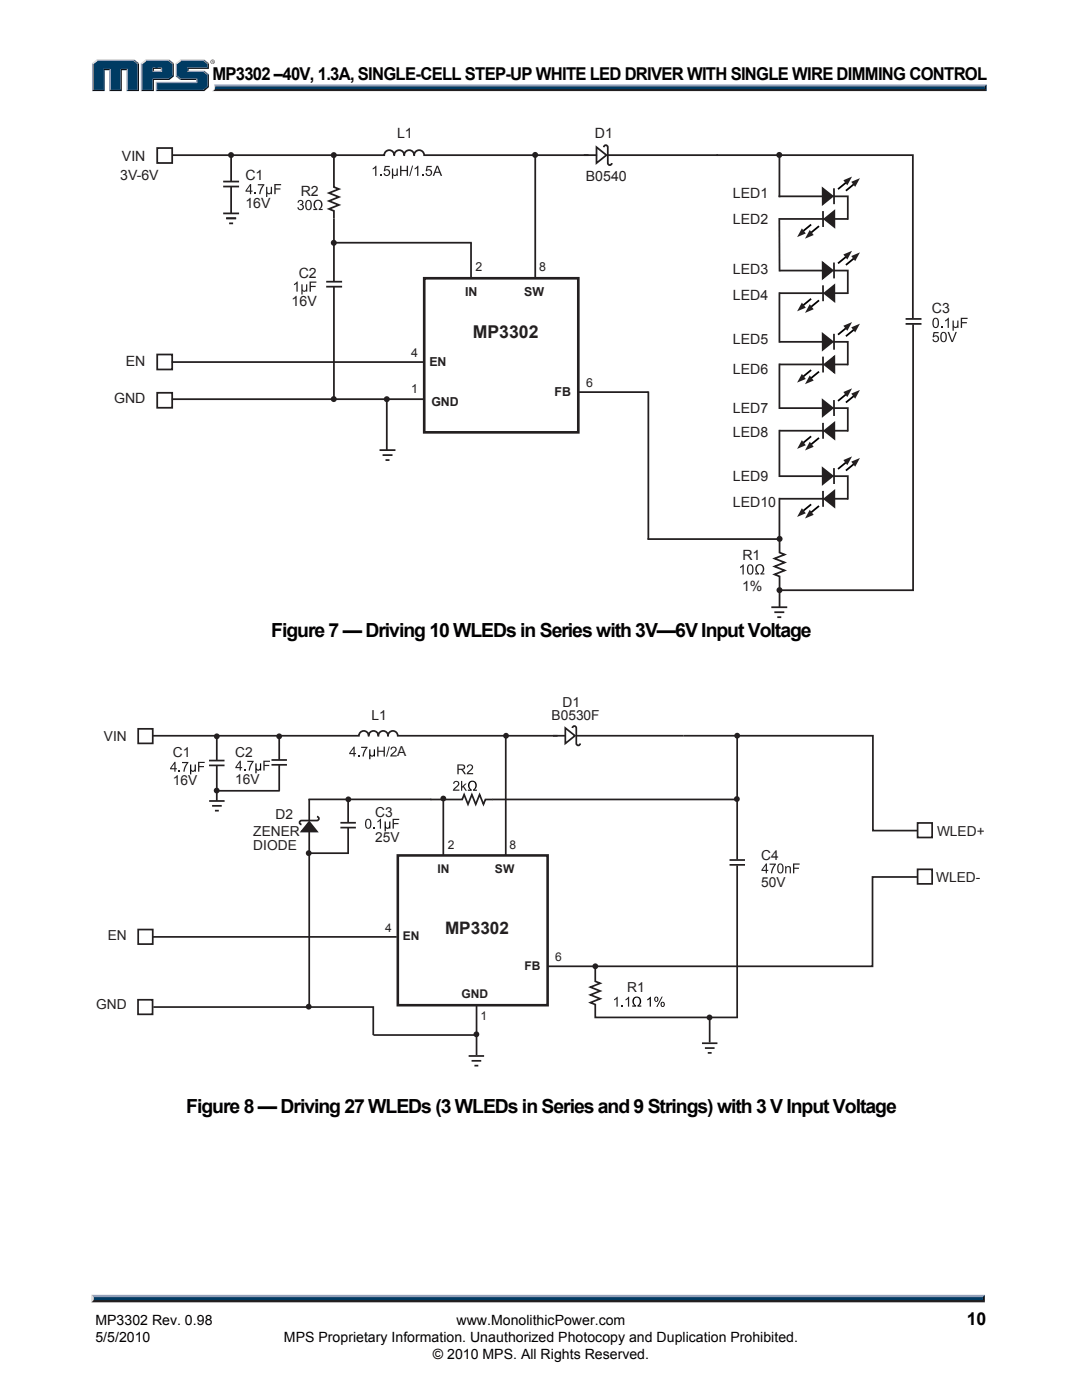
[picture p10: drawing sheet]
<svg xmlns="http://www.w3.org/2000/svg" width="216mm" height="279mm" viewBox="0 0 216 279" stroke-linecap="round" stroke-linejoin="round" font-family="sans-serif">
<path d="M18.7 259.2h177.4l.4 .7h-178.3z" fill="#231f20"/>
<path d="M18.3 258.4h178.2l-.4 .8h-177.4z" fill="#94a0b9"/>
<path d="M196.5 258.4v1.5l-.4-.4v-.6z" fill="#001339"/>
<path d="M18.7 258.9h177.4v.6h-177.4z" fill="#003b63"/>
<path d="M18.2 258.4l.5 .5v.5l-.5 .5z" fill="#dcddde"/>
<path d="M42.7 16.9h154.2l-.4 .6h-153.6z" fill="#94a0b9"/>
<path d="M42.9 17.5h153.6l.4 .7h-154.6l.4-.3z" fill="#231f20"/>
<path d="M196.5 17.3l.4-.4v1.3l-.4-.4z" fill="#001339"/>
<path d="M42.9 17.3h153.6v.5h-153.7z" fill="#003b63"/>
<path d="M42.7 16.9l.2 .5a.79 .79 0 0 1-.6 .8l.1-.1a1.24 1.24 0 0 0 .3-1.2z" fill="#dcddde"/>
<path d="M30.4 14.4l.3-.3h1.4l.2 .3z" fill="#94a0b9"/>
<g fill="#003b63">
<path d="M18.6 12.8l.8-.6h7.3l.8 .6v5.1h-2v-4.1h-1.5v4.1h-1.9v-4.1h-1.5v4.1h-2z"/>
<path d="M28.4 12.8l.8-.6h2.1v1.3h-.9v.9h1.9v-.9h-1.2v-1.3h2.5l.8 .6v2.3l-.8 .6h-3.2v2.2h-2z"/>
<path d="M31.3 16.6h8v-.9h-3.2l-.8-.6v-2.3l.8-.6h4.5l.8 .6v.7h-4v.9h3.2l.8 .6v2.2l-.8 .7h-9.3z"/>
</g>
<path d="M36 12h4.8" fill="none" stroke="#94a0b9" stroke-width=".27"/>
<path d="M35.1 12.6l.9-.7 .1 .3-.8 .6z" fill="#dcddde"/>
<path d="M35.2 12.6v2.7" fill="none" stroke="#94a0b9" stroke-width=".27"/>
<path d="M35.1 15.3l.2-.2 .8 .6-.1 .3z" fill="#547194"/>
<path d="M36 15.8h3.4" fill="none" stroke="#001339" stroke-width=".27"/>
<g fill="#94a0b9">
<path d="M31.1 16.3h8v-.3l.3-.3v.9h-8.1z"/>
<path d="M31.1 16.3l.2 .3v1.3l-.2 .3z"/>
</g>
<path d="M37.4 13.5h4v-.7l.3-.2v1.2h-4.1v.3l-.2 .3z" fill="#001339"/>
<path d="M37.4 14.2h3.4" fill="none" stroke="#94a0b9" stroke-width=".27"/>
<path d="M40.8 14.1l.9 .7-.3 .2-.8-.6z" fill="#547194"/>
<g fill="#001339">
<path d="M31.1 18.2l.2-.3h9.3l.8-.7v-2.2l.3-.2v2.6l-.9 .8z"/>
<path d="M30.4 15.7h3.2l.8-.6v-2.3l.3-.2v2.7l-.9 .7h-3.1v2.2h-2.6l.3-.3h2z"/>
</g>
<path d="M33.8 11.9l.9 .7-.3 .2-.8-.6z" fill="#547194"/>
<path d="M29 12h4.8" fill="none" stroke="#94a0b9" stroke-width=".27"/>
<path d="M28.1 12.6l.9-.7 .2 .3-.8 .6z" fill="#dcddde"/>
<path d="M28.2 12.6v5.6" fill="none" stroke="#94a0b9" stroke-width=".27"/>
<path d="M32.1 13.8l.2-.3v.9l-.2-.3z" fill="#94a0b9"/>
<g fill="#001339">
<path d="M30.4 13.5h1.9l-.2 .3h-1.4v.3l-.3 .3z"/>
<path d="M27.5 12.8l.2-.2v5.6h-2.5l.3-.3h2z"/>
</g>
<path d="M26.8 11.9l.9 .7-.2 .2-.8-.6z" fill="#547194"/>
<path d="M19.2 12h7.6" fill="none" stroke="#94a0b9" stroke-width=".27"/>
<path d="M18.4 12.6l.8-.7 .2 .3-.8 .6z" fill="#dcddde"/>
<path d="M18.5 12.6v5.6" fill="none" stroke="#94a0b9" stroke-width=".27"/>
<path d="M20.6 13.8h1.5l-.3 .2h-.9v4.2h-2.5l.2-.3h2z" fill="#001339"/>
<path d="M21.9 13.8v4.4" fill="none" stroke="#94a0b9" stroke-width=".27"/>
<path d="M24 13.8h1.5l-.3 .2h-.9v4.2h-2.5l.3-.3h1.9z" fill="#001339"/>
<path d="M25.3 13.8v4.4" fill="none" stroke="#94a0b9" stroke-width=".27"/>
<path d="M40.8 11.9l.9 .7-.3 .2-.8-.6z" fill="#547194"/>
<path d="M42 12.3a.45 .45 0 0 1 .9 0 .45 .45 0 0 1-.9 0zM42.1 12.3a.37 .37 0 0 0 .7 0 .37 .37 0 0 0-.7 0zM42.3 12.1l.3 .1v.4l-.2-.2-.1 .2zM42.3 12.2v.1h.2z" fill="#231f20"/>
<path d="M84.6 55.5h30.8v30.8h-30.8z" fill="none" stroke="#231f20" stroke-width=".53"/>
<g fill="none" stroke="#231f20" stroke-width=".35">
<path d="M31.4 29.5h3v3h-3zM44.5 37.2h3.2M46.1 31.4v4.8M46.1 37.2v5.4M106.8 30.9v24.7M45.1 43.6h2M45.7 44.6h.8M65.1 57.2h3.2M66.6 48.4h27.5M66.6 43.6v12.7M66.6 57.2v22.5M94 48.4v7.2"/>
<path d="M31.4 70.7h3v3h-3zM31.4 78.4h3v3h-3zM34.3 72.3h50.1M34.3 79.7h50.1M77.2 79.5v10.3M115.3 78.3h14.1M76.3 90.8h2M76.9 91.8h.8M154.5 122.2h2M155.1 123.2h.8"/>
</g>
<g fill="#231f20" stroke="#231f20" stroke-width=".35">
<path d="M75.7 89.8h3.2z"/>
<path d="M153.9 121.2h3.2z"/>
<path d="M65.1 56.2h3.2z"/>
<path d="M44.5 42.6h3.2z"/>
<path d="M44.5 36.2h3.2z"/>
</g>
<g fill="#231f20">
<circle cx="46.1" cy="30.9" r=".6"/>
<circle cx="66.6" cy="31" r=".6"/>
<circle cx="66.6" cy="48.5" r=".6"/>
<circle cx="66.6" cy="79.6" r=".6"/>
<circle cx="77.2" cy="79.7" r=".6"/>
<circle cx="106.8" cy="30.9" r=".6"/>
<circle cx="155.6" cy="107.5" r=".6"/>
<circle cx="155.5" cy="117.8" r=".6"/>
<circle cx="155.5" cy="30.9" r=".6"/>
</g>
<path d="M34.3 31h42.4a1 1 0 0 1 1-1 1 1 0 0 1 1 1 .99 .99 0 0 1 1-1 .99 .99 0 0 1 1 1 .99 .99 0 0 1 .9-1 .99 .99 0 0 1 1 1 1 1 0 0 1 1-1 1 1 0 0 1 1 1h32.8M66.6 30.8v6.5l1 .4-2 .8 2 .8-2 .8 2 .8-2 .8 1 .4v1.5M116.5 31h2.6M119 29.4l2 1.6-2 1.5zM120.5 29.4a.4 .4 0 0 1 .4-.4 .4 .4 0 0 1 .4 .4v3.1a.4 .4 0 0 0 .4 .4 .4 .4 0 0 0 .4-.4M121.3 31h21.9M142.9 31h39.3v32.5M129.4 78.1v29.6M180.7 64.6h3.2M182.2 64.7v53.1h-26.5M129.2 107.6h26.7M155.6 107.3v3l1 .4-2 .8 2 .8-2 .8 2 .7-2 .8 1 .4v6.2" fill="none" stroke="#231f20" stroke-width=".35"/>
<path d="M180.7 63.6h3.2z" fill="#231f20" stroke="#231f20" stroke-width=".35"/>
<g fill="#231f20">
<path d="M187.8 65.2h.2v.2h-.2z"/>
<path d="M188.6 63.9l.7-.5v2h-.2v-1.5l-.5 .3z"/>
<path d="M190.1 64h.2v.9a.34 .34 0 0 0 .4 .3 .34 .34 0 0 0 .3-.3v-.9h.3v1.4h-.3v-.1a.42 .42 0 0 1-.7 0v.7h-.2z"/>
<path d="M191.7 63.4h1.4v.3h-1.1v.6h.9v.2h-.9v.9h-.3z"/>
<path d="M186.3 66.3h1v.2h-.8l-.1 .5a.67 .67 0 0 1 .9 .4 .67 .67 0 0 1-.4 .9 .67 .67 0 0 1-.9-.6h.3a.44 .44 0 0 0 .6 .2 .44 .44 0 0 0 .2-.6 .44 .44 0 0 0-.7 0h-.3z"/>
<path d="M189.1 66.2h.3l.6 1.8 .7-1.8h.2l-.8 2.1h-.2z"/>
<path d="M147.7 113.1l.7-.5v2.1h-.2v-1.6l-.5 .3z"/>
<path d="M151 112.8a.97 .97 0 0 1 1.4 .3 .97 .97 0 0 1-.4 1.3h.5v.3h-.8l.1-.3a.83 .83 0 0 0 .4-1 .83 .83 0 0 0-.8-.6 .91 .91 0 0 0 .1 1.6v.3h-.8v-.3h.5a1.07 1.07 0 0 1-.2-1.6z"/>
<path d="M59.6 40a.54 .54 0 0 1 .8 0 .54 .54 0 0 1-.1 .8 .63 .63 0 0 1 0 1.1 .63 .63 0 0 1-1-.5h.3a.41 .41 0 0 0 .5 .3 .41 .41 0 0 0 .3-.5 .41 .41 0 0 0-.6-.2v-.3a.35 .35 0 0 0 .5-.2 .35 .35 0 0 0-.4-.4 .35 .35 0 0 0-.3 .4l-.2-.1z"/>
<path d="M62.9 40.1a.97 .97 0 0 1 1.3 .2 .97 .97 0 0 1-.3 1.4h.5v.2h-.8l.1-.3a.83 .83 0 0 0 .3-.9 .83 .83 0 0 0-.7-.6 .91 .91 0 0 0 0 1.6v.2h-.8v-.2h.5a1.07 1.07 0 0 1-.1-1.6z"/>
<path d="M74.4 33.6l.7-.5v2h-.2v-1.6l-.5 .3z"/>
<path d="M75.9 34.8h.3v.3h-.3z"/>
<path d="M76.8 33.1h1v.2h-.8l-.1 .6a.67 .67 0 0 1 .9 .3 .67 .67 0 0 1-.4 .9 .67 .67 0 0 1-.9-.5h.3a.45 .45 0 0 0 .6 .2 .45 .45 0 0 0 .1-.7 .45 .45 0 0 0-.6 0h-.3z"/>
<path d="M78.2 33.6h.2l.1 .9a.34 .34 0 0 0 .3 .4 .34 .34 0 0 0 .3-.4v-.9h.3v1.5h-.2v-.2a.42 .42 0 0 1-.8 .1v.7h-.2z"/>
<path d="M79.8 33.1h.3v.8h1v-.8h.3v2h-.3v-.9h-1v.9h-.3z"/>
<path d="M82.2 33h.2l-.6 2.1h-.2z"/>
<path d="M82.7 33.6l.8-.5v2h-.3v-1.6l-.5 .3z"/>
<path d="M84.2 34.8h.3v.3h-.3z"/>
<path d="M85.1 33.1h1v.2h-.8l-.1 .6a.67 .67 0 0 1 1 .3 .67 .67 0 0 1-.5 .9 .67 .67 0 0 1-.8-.5h.2a.45 .45 0 0 0 .7 .2 .45 .45 0 0 0 .1-.7 .45 .45 0 0 0-.7 0h-.3z"/>
<path d="M50.8 38.5h.3v.2h-.3z"/>
<path d="M51.4 36.8h1.3l-.5 1.2-.2 .7h-.3l.1-.5 .6-1.2h-1z"/>
<path d="M53.1 37.3h.2l.1 .9a.34 .34 0 0 0 .3 .4 .34 .34 0 0 0 .3-.4v-.9h.3v1.4h-.2v-.1a.42 .42 0 0 1-.8 0v.7h-.2z"/>
<path d="M54.7 36.7h1.4v.3h-1.1v.6h.9v.2h-.9v.9h-.3z"/>
<path d="M58.7 56.7l.7-.5v2h-.3v-1.6l-.4 .3z"/>
<path d="M60.1 56.7h.3v.9a.34 .34 0 0 0 .3 .4 .34 .34 0 0 0 .4-.4v-.9h.2v1.5h-.2v-.2a.42 .42 0 0 1-.7 .1v.7h-.3z"/>
<path d="M61.8 56.2h1.3v.2h-1.1v.6h1v.3h-1v.9h-.2z"/>
<path d="M186.3 63.5a.72 .72 0 0 1 .9 .1 .72 .72 0 0 1 .2 .8 .69 .69 0 0 1-.3 1 .69 .69 0 0 1-1-.3v-1.1zM186.4 63.8a1.12 1.12 0 0 0 .3 1.5 1.05 1.05 0 0 0 0-1.7z"/>
<path d="M187.9 66.3a.72 .72 0 0 1 .8 .1 .72 .72 0 0 1 .2 .9 .69 .69 0 0 1-.3 .9 .69 .69 0 0 1-.9-.3l-.1-1.1zM188 66.6a1.12 1.12 0 0 0 .3 1.5 1.05 1.05 0 0 0 0-1.7z"/>
<path d="M149.3 112.7a.72 .72 0 0 1 .9 .1 .72 .72 0 0 1 .2 .9 .69 .69 0 0 1-.4 .9 .69 .69 0 0 1-.9-.3v-1.1zM149.4 113a1.12 1.12 0 0 0 .3 1.5 1.05 1.05 0 0 0 0-1.7z"/>
<path d="M61.2 40a.72 .72 0 0 1 .8 .1 .72 .72 0 0 1 .2 .8 .69 .69 0 0 1-.3 .9 .69 .69 0 0 1-.9-.3l-.1-1zM61.3 40.2a1.12 1.12 0 0 0 .3 1.6 1.05 1.05 0 0 0 0-1.7z"/>
<path d="M87.1 33.1h.3l.8 2h-.3l-.2-.6h-.9l-.2 .6h-.3zM87.3 33.3l-.4 1h.7z"/>
<path d="M49.9 36.7h.2v1.3h.3v.3h-.3v.4h-.2v-.4h-.9v-.3zM49.9 37.1l-.7 .9h.7z"/>
</g>
<path d="M164.2 37.6l1.9 1.6-1.9 1.6z" fill="#231f20" stroke="#231f20" stroke-width=".35"/>
<path d="M166.4 37.6v3.1" fill="none" stroke="#231f20" stroke-width=".35"/>
<path d="M168.3 36l1.7-.8-.9 1.8z" fill="#231f20"/>
<path d="M168.8 36.5l-1.6 1.2" fill="none" stroke="#000" stroke-width=".35"/>
<path d="M169.9 36.3l1.7-.7-1 1.7z" fill="#231f20"/>
<path d="M170.3 36.8l-1.5 1.3" fill="none" stroke="#000" stroke-width=".35"/>
<path d="M164.3 39.2h-8.8v.1M166.3 39.2h2.9v4.7M155.5 43.5v10.7M155.5 58.3v10.1M164.2 42.1v3.2M155.5 72.6v9M155.5 85.8v9.4M155.5 99.4v8.1" fill="none" stroke="#231f20" stroke-width=".35"/>
<path d="M164.5 43.7l2-1.6v3.2z" fill="#231f20" stroke="#231f20" stroke-width=".35"/>
<path d="M161.6 45.9l.8 1-1.8 .7z" fill="#231f20"/>
<path d="M163.4 45.1l-1.5 1.3" fill="none" stroke="#000" stroke-width=".35"/>
<path d="M160 45.6l.8 1-1.7 .7z" fill="#231f20"/>
<path d="M161.9 44.8l-1.6 1.3" fill="none" stroke="#000" stroke-width=".35"/>
<path d="M164.3 43.7h-8.8M166.3 43.7h2.9M166.4 52.4v3.2" fill="none" stroke="#231f20" stroke-width=".35"/>
<path d="M164.2 52.4l1.9 1.6-1.9 1.6z" fill="#231f20" stroke="#231f20" stroke-width=".35"/>
<path d="M168.3 50.8l1.7-.7-.9 1.7z" fill="#231f20"/>
<path d="M168.8 51.3l-1.6 1.3" fill="none" stroke="#000" stroke-width=".35"/>
<path d="M169.9 51.1l1.7-.7-1 1.7z" fill="#231f20"/>
<path d="M170.3 51.6l-1.5 1.3" fill="none" stroke="#000" stroke-width=".35"/>
<path d="M155.5 54h8.8M164.2 56.9v3.2M166.3 54h2.9v4.7" fill="none" stroke="#231f20" stroke-width=".35"/>
<path d="M164.5 58.5l2-1.6v3.2z" fill="#231f20" stroke="#231f20" stroke-width=".35"/>
<path d="M161.6 60.7l.8 1-1.8 .8z" fill="#231f20"/>
<path d="M163.4 59.9l-1.5 1.3" fill="none" stroke="#000" stroke-width=".35"/>
<path d="M160 60.4l.8 1-1.7 .7z" fill="#231f20"/>
<path d="M161.9 59.6l-1.6 1.3" fill="none" stroke="#000" stroke-width=".35"/>
<path d="M155.5 58.5h8.8M166.3 58.5h2.9M166.4 66.6v3.2" fill="none" stroke="#231f20" stroke-width=".35"/>
<path d="M164.2 66.6l1.9 1.6-1.9 1.6z" fill="#231f20" stroke="#231f20" stroke-width=".35"/>
<path d="M168.3 65l1.7-.7-.9 1.7z" fill="#231f20"/>
<path d="M168.8 65.5l-1.6 1.3" fill="none" stroke="#000" stroke-width=".35"/>
<path d="M169.9 65.3l1.7-.7-1 1.7z" fill="#231f20"/>
<path d="M170.3 65.8l-1.5 1.3" fill="none" stroke="#000" stroke-width=".35"/>
<path d="M155.5 68.2h8.8M164.2 71.2v3.1M166.3 68.2h2.9v4.7" fill="none" stroke="#231f20" stroke-width=".35"/>
<path d="M164.5 72.8l2-1.6v3.1z" fill="#231f20" stroke="#231f20" stroke-width=".35"/>
<path d="M161.6 74.9l.8 1-1.8 .8z" fill="#231f20"/>
<path d="M163.4 74.2l-1.5 1.2" fill="none" stroke="#000" stroke-width=".35"/>
<path d="M160 74.6l.8 1-1.7 .8z" fill="#231f20"/>
<path d="M161.9 73.9l-1.6 1.2" fill="none" stroke="#000" stroke-width=".35"/>
<path d="M155.5 72.7h8.8M166.3 72.7h2.9M166.4 79.8v3.2" fill="none" stroke="#231f20" stroke-width=".35"/>
<path d="M164.2 79.9l1.9 1.5-1.9 1.6z" fill="#231f20" stroke="#231f20" stroke-width=".35"/>
<path d="M168.3 78.2l1.7-.7-.9 1.8z" fill="#231f20"/>
<path d="M168.8 78.7l-1.6 1.3" fill="none" stroke="#000" stroke-width=".35"/>
<path d="M169.9 78.6l1.7-.8-1 1.8z" fill="#231f20"/>
<path d="M170.3 79.1l-1.5 1.2" fill="none" stroke="#000" stroke-width=".35"/>
<path d="M155.5 81.4h8.8M164.2 84.4v3.2M166.3 81.4h2.9v4.7" fill="none" stroke="#231f20" stroke-width=".35"/>
<path d="M164.5 86l2-1.6v3.2z" fill="#231f20" stroke="#231f20" stroke-width=".35"/>
<path d="M161.6 88.2l.8 1-1.8 .7z" fill="#231f20"/>
<path d="M163.4 87.4l-1.5 1.3" fill="none" stroke="#000" stroke-width=".35"/>
<path d="M160 87.8l.8 1.1-1.7 .7z" fill="#231f20"/>
<path d="M161.9 87.1l-1.6 1.2" fill="none" stroke="#000" stroke-width=".35"/>
<path d="M155.5 86h8.8M166.3 86h2.9M166.4 93.4v3.2" fill="none" stroke="#231f20" stroke-width=".35"/>
<path d="M164.2 93.4l1.9 1.6-1.9 1.6z" fill="#231f20" stroke="#231f20" stroke-width=".35"/>
<path d="M168.3 91.8l1.7-.7-.9 1.7z" fill="#231f20"/>
<path d="M168.8 92.3l-1.6 1.3" fill="none" stroke="#000" stroke-width=".35"/>
<path d="M169.9 92.1l1.7-.7-1 1.7z" fill="#231f20"/>
<path d="M170.3 92.6l-1.5 1.3" fill="none" stroke="#000" stroke-width=".35"/>
<path d="M155.5 95h8.8M164.2 98v3.1M166.3 95h2.9v4.7" fill="none" stroke="#231f20" stroke-width=".35"/>
<path d="M164.5 99.6l2-1.6v3.1z" fill="#231f20" stroke="#231f20" stroke-width=".35"/>
<path d="M161.6 101.7l.8 1.1-1.8 .7z" fill="#231f20"/>
<path d="M163.4 101l-1.5 1.2" fill="none" stroke="#000" stroke-width=".35"/>
<path d="M160 101.4l.8 1-1.7 .8z" fill="#231f20"/>
<path d="M161.9 100.7l-1.6 1.2" fill="none" stroke="#000" stroke-width=".35"/>
<path d="M155.5 30.9v8.5M155.5 99.5h8.8M166.3 99.5h2.9" fill="none" stroke="#231f20" stroke-width=".35"/>
<path d="M79.4 170.7h29.9v29.9h-29.9z" fill="none" stroke="#231f20" stroke-width=".51"/>
<g fill="none" stroke="#231f20" stroke-width=".34">
<path d="M27.6 145.5h2.9v2.9h-2.9zM41.7 152.8h3.1M43.3 147.1v4.7M43.3 152.7v7.1M69.5 159.5v4.7M88.5 159.4v11.4M100.9 146.8v24M42.3 160.8h1.9M42.9 161.8h.8M67.9 165.2h3.1M69.5 165.1v5.2M27.5 199.5h2.9v2.9h-2.9z"/>
<path d="M27.6 185.5h2.9v2.9h-2.9zM30.4 187h48.8M30.6 201h43.9v5.6M94.1 211.7h1.9M94.7 212.7h.7M95.1 200.5v10.1M140.7 209.2h1.9M141.2 210.1h.8M141.6 202.9v5.1"/>
</g>
<g fill="#231f20" stroke="#231f20" stroke-width=".34">
<path d="M93.5 210.7h3.1z"/>
<path d="M140.1 208.2h3.1z"/>
<path d="M67.9 164.2h3.1z"/>
<path d="M41.7 159.9h3.1z"/>
<path d="M41.7 151.8h3.1z"/>
</g>
<g fill="#231f20">
<circle cx="88.5" cy="159.4" r=".58"/>
<circle cx="95.1" cy="206.4" r=".58"/>
<circle cx="43.3" cy="146.9" r=".58"/>
<circle cx="43.2" cy="157.8" r=".58"/>
<circle cx="55.7" cy="146.9" r=".58"/>
<circle cx="69.5" cy="159.5" r=".58"/>
<circle cx="61.6" cy="170.3" r=".58"/>
<circle cx="61.6" cy="200.9" r=".58"/>
<circle cx="101" cy="146.8" r=".58"/>
<circle cx="147" cy="159.5" r=".58"/>
<circle cx="141.6" cy="203.1" r=".58"/>
<circle cx="118.8" cy="192.8" r=".58"/>
<circle cx="147.1" cy="146.8" r=".58"/>
</g>
<g fill="none" stroke="#231f20" stroke-width=".34">
<path d="M30.5 146.8h41.1a.97 .97 0 0 1 1-.9 .97 .97 0 0 1 1 .9 .97 .97 0 0 1 .9-.9 .97 .97 0 0 1 1 .9 .97 .97 0 0 1 1-.9 .97 .97 0 0 1 .9 .9 .97 .97 0 0 1 1-.9 .97 .97 0 0 1 1 .9h31.9M43.2 157.8h12.6M61.6 159.5h24.5M61.7 159.5v4.3M85.9 159.6h6.3l.4-1 .8 1.9 .8-1.9 .7 1.9 .8-1.9 .8 1.9 .4-.9h1.4M98.3 159.5h48.9M110.3 146.8h2.6M112.8 145.3l1.9 1.5-1.9 1.6zM114.2 145.3a.39 .39 0 0 1 .4-.4 .39 .39 0 0 1 .4 .4v3.1a.39 .39 0 0 0 .4 .4 .39 .39 0 0 0 .4-.4M115 146.8h32.1v24.7M147.1 146.8h27.1v19h8.9M61.6 170.3h8"/>
<path d="M61.7 166v34.8M63.2 163a.39 .39 0 0 1 .4 .4 .39 .39 0 0 1-.4 .4h-3a.39 .39 0 0 0-.4 .4 .39 .39 0 0 0 .4 .3M145.6 172.6h3.1M147.1 172.7v30.3M183.1 164.2h2.9v2.9h-2.9zM183.1 173.5h2.9v2.9h-2.9zM183.2 175h-9.1v17.8h-64.7M118.8 192.9v2.9l1 .4-2 .8 2 .8-2 .7 2 .8-2 .8 1 .4v2.5h28.5M74.5 206.6h20.8"/>
</g>
<g fill="#231f20" stroke="#231f20" stroke-width=".34">
<path d="M61.7 164l1.5 1.9h-3z"/>
<path d="M145.6 171.6h3.1z"/>
</g>
<g fill="#231f20">
<path d="M153.6 172.3h1.2l-.5 1.2-.2 .8h-.3l.1-.6 .6-1.1h-.9z"/>
<path d="M156.7 172.9h.2v.2a.51 .51 0 0 1 .6-.3 .51 .51 0 0 1 .3 .6v.9h-.2v-.9a.33 .33 0 0 0-.3-.4 .33 .33 0 0 0-.4 .3v1h-.2z"/>
<path d="M158.2 172.3h1.4v.3h-1.1v.6h.9v.2h-.9v.9h-.3z"/>
<path d="M71.4 150.7h.3v.3h-.3z"/>
<path d="M72.1 149h1.2l-.5 1.2-.2 .8h-.3l.1-.6 .6-1.1h-.9z"/>
<path d="M152.8 172.3h.2v1.3h.3v.2h-.3v.5h-.2v-.5h-.9v-.2zM152.8 172.7l-.6 .9h.6z"/>
<path d="M155.4 172.4a.7 .7 0 0 1 .8 .1 .7 .7 0 0 1 .2 .8 .67 .67 0 0 1-.3 .9 .67 .67 0 0 1-.9-.3l-.1-1zM155.4 172.7a1.09 1.09 0 0 0 .3 1.4 1.02 1.02 0 0 0 0-1.6z"/>
<path d="M70.6 149h.2v1.3h.2v.2h-.2v.5h-.3v-.5h-.8v-.2zM70.5 149.4l-.6 .9h.6z"/>
</g>
<path d="M73.7 149.6h.2v.8a.33 .33 0 0 0 .3 .4 .33 .33 0 0 0 .4-.4v-.8h.2v1.4h-.2v-.2a.41 .41 0 0 1-.7 0v.7h-.2z" fill="#050100"/>
<g fill="#231f20">
<path d="M75.3 149h.2v.8h1v-.8h.3v2h-.3v-1h-1v1h-.2z"/>
<path d="M77.6 149h.2l-.6 2h-.2z"/>
<path d="M78.1 149.1a.64 .64 0 0 1 1 .2 .64 .64 0 0 1-.4 .9l-.5 .5h1v.3h-1.3l.2-.5a1.19 1.19 0 0 0 .7-1.2l-.4-.1-.2 .4h-.3z"/>
<path d="M35.7 153.7h.3v.3h-.3z"/>
<path d="M36.3 152.1h1.3l-.6 1.1-.2 .8h-.2l.1-.6 .6-1.1h-1z"/>
<path d="M34.8 152h.2v1.3h.3v.2h-.3v.5h-.2v-.5h-.9v-.2zM34.8 152.4l-.6 .9h.6z"/>
</g>
<path d="M37.9 152.6h.3v.9a.33 .33 0 0 0 .3 .3 .33 .33 0 0 0 .3-.3v-.9h.3v1.4h-.2v-.2a.41 .41 0 0 1-.7 .1v.7h-.3z" fill="#050100"/>
<path d="M39.5 152h1.3v.3h-1v.6h.9v.2h-.9v.9h-.3z" fill="#231f20"/>
<path d="M54.2 152.6h3.1M55.7 147v4.6M55.7 152.6v5.2" fill="none" stroke="#231f20" stroke-width=".34"/>
<path d="M54.2 151.7h3.1z" fill="#231f20" stroke="#231f20" stroke-width=".34"/>
<g fill="#231f20">
<path d="M48.7 153.5h.3v.3h-.3z"/>
<path d="M49.3 151.8h1.3l-.6 1.2-.1 .8h-.3l.1-.6 .6-1.1h-1z"/>
<path d="M47.9 151.8h.2v1.3h.2v.2h-.2v.5h-.3v-.5h-.8v-.2zM47.8 152.2l-.6 .9h.6z"/>
</g>
<path d="M51 152.4h.2v.8a.33 .33 0 0 0 .3 .4 .33 .33 0 0 0 .4-.4v-.8h.2v1.4h-.2v-.2a.41 .41 0 0 1-.7 0v.7h-.2z" fill="#050100"/>
<g fill="#231f20">
<path d="M52.5 151.8h1.4v.2h-1.1v.7h.9v.2h-.9v.9h-.3z"/>
<path d="M93.3 152.7a.64 .64 0 0 1 1 .1 .64 .64 0 0 1-.3 1l-.6 .5h1v.2h-1.3l.2-.4a1.49 1.49 0 0 0 .8-1.1l-.3-.3-.3 .2-.1 .2h-.2z"/>
<path d="M90.6 156a.64 .64 0 0 1 1 .1 .64 .64 0 0 1-.4 1l-.5 .5h1v.2h-1.3l.2-.4a1.49 1.49 0 0 0 .8-1.2l-.4-.2-.2 .1-.1 .3h-.3z"/>
<path d="M92 155.8h.2v1.2l.6-.6h.3l-.5 .5 .6 .9h-.3l-.5-.7-.2 .1v.6h-.2z"/>
<path d="M91.3 152.6h.8a.55 .55 0 0 1 .7 .4 .55 .55 0 0 1-.5 .6l.7 .9h-.3l-.6-.7-.3-.2h-.3v.9h-.2zM91.5 152.8v.6h.6a.34 .34 0 0 0 .5-.3 .34 .34 0 0 0-.5-.3z"/>
</g>
<path d="M93.7 156a.94 .94 0 0 1 1.3 .3 .94 .94 0 0 1-.3 1.3h.5v.2h-.8v-.2l.2-.1a.77 .77 0 0 0 .2-1 .77 .77 0 0 0-.8-.4 .92 .92 0 0 0 .1 1.5v.2h-.7v-.2h.4a1.04 1.04 0 0 1-.1-1.6z" fill="#050100"/>
<g fill="#231f20">
<path d="M122.5 199.4l.8-.5v2h-.3v-1.5l-.5 .2z"/>
<path d="M124 200.6h.3v.3h-.3z"/>
<path d="M124.8 199.4l.7-.5v2h-.2v-1.5l-.5 .2z"/>
</g>
<g fill="#050100">
<path d="M126.5 199.1a.94 .94 0 0 1 1.3 .3 .94 .94 0 0 1-.3 1.3h.5v.2h-.8v-.2l.2-.1a.77 .77 0 0 0 .2-1 .77 .77 0 0 0-.8-.4 .92 .92 0 0 0 .1 1.5v.2h-.7v-.2h.5a1.03 1.03 0 0 1-.2-1.6z"/>
<path d="M129.2 199.4l.7-.5v2h-.3v-1.5l-.4 .3z"/>
<path d="M130.6 199a.46 .46 0 0 1 .8 .4 .46 .46 0 0 1-.7 .4l-.2-.4zM130.8 199.1l.1 .7a.31 .31 0 0 0 .3-.4 .31 .31 0 0 0-.4-.3zM132 198.9h.2l-1 2.1h-.2zM131.9 200.1a.46 .46 0 0 1 .7 .3 .46 .46 0 0 1-.7 .4l-.1-.4zM132.1 200.2v.6a.31 .31 0 0 0 .3-.4 .31 .31 0 0 0-.3-.2z"/>
</g>
<g fill="#231f20">
<path d="M74.5 165.1h.3v.3h-.3z"/>
<path d="M75.3 163.9l.7-.5v2h-.2v-1.6l-.5 .3z"/>
<path d="M73.1 163.5a.7 .7 0 0 1 .8 .1 .7 .7 0 0 1 .2 .8 .67 .67 0 0 1-.3 .9 .67 .67 0 0 1-.9-.3v-1zM73.2 163.7a1.09 1.09 0 0 0 .3 1.5 1.02 1.02 0 0 0 0-1.6z"/>
</g>
<path d="M76.7 164h.3v.8a.33 .33 0 0 0 .3 .4 .33 .33 0 0 0 .3-.4l.1-.8h.2v1.4h-.2v-.2a.41 .41 0 0 1-.7 0v.7h-.3z" fill="#050100"/>
<path d="M78.3 163.4h1.4v.2h-1.1v.7h.9v.2h-.9v.9h-.3z" fill="#231f20"/>
<g font-size="3.9">
<text x="54.1" y="127.1">Figure 7 — Driving 10 WLEDs in Series with 3V—6V Input Voltage</text>
<text x="37.2" y="222.1">Figure 8 — Driving 27 WLEDs (3 WLEDs in Series and 9 Strings) with 3 V Input Voltage</text>
</g>
<g font-size="3.5">
<text x="42.4" y="16">MP3302 –40V, 1.3A, SINGLE-CELL STEP-UP WHITE LED DRIVER WITH SINGLE WIRE DIMMING CONTROL</text>
<text x="192.9" y="264.5">10</text>
</g>
<text font-size="3.5" fill="#231f20" x="94.3" y="67.5">MP3302</text>
<text font-size="3.4" fill="#231f20" x="88.8" y="186.4">MP3302</text>
<g font-size="2.8" fill="#231f20">
<text x="79.2" y="27.6">L1</text>
<text x="118.7" y="27.6">D1</text>
<text x="24" y="35.9">3V-6V</text>
<text x="24.3" y="32">VIN</text>
<text x="49" y="35.9">C1</text>
<text x="49" y="41.6">16V</text>
<text x="60" y="39.1">R2</text>
<text x="116.9" y="36">B0540</text>
<text x="146.2" y="39.6">LED1</text>
<text x="146.2" y="44.7">LED2</text>
<text x="59.6" y="55.4">C2</text>
<text x="146.2" y="54.6">LED3</text>
<text x="146.2" y="59.8">LED4</text>
<text x="58.2" y="61">16V</text>
<text x="185.9" y="62.4">C3</text>
<text x="146.2" y="68.7">LED5</text>
<text x="25.1" y="73">EN</text>
<text x="146.2" y="74.6">LED6</text>
<text x="22.8" y="80.4">GND</text>
<text x="146.2" y="82.4">LED7</text>
<text x="146.2" y="87.3">LED8</text>
<text x="146.2" y="96">LED9</text>
<text x="146.2" y="101.2">LED10</text>
<text x="148.1" y="111.8">R1</text>
<text x="148.1" y="117.9">1%</text>
</g>
<g font-size="2.8">
<text x="19" y="267.9">5/5/2010</text>
<text x="19" y="264.5">MP3302 Rev. 0.98</text>
<text x="56.7" y="267.9">MPS Proprietary Information. Unauthorized Photocopy and Duplication Prohibited.</text>
<text x="91.1" y="264.5">www.MonolithicPower.com</text>
<text x="86.4" y="271.1">© 2010 MPS. All Rights Reserved.</text>
</g>
<g font-size="2.7" fill="#231f20">
<text x="74.1" y="143.8">L1</text>
<text x="110.1" y="143.8">B0530F</text>
<text x="112.3" y="141">D1</text>
<text x="20.7" y="147.9">VIN</text>
<text x="34.5" y="151.1">C1</text>
<text x="46.9" y="151">C2</text>
<text x="79.3" y="151">A</text>
<text x="34.5" y="156.6">16V</text>
<text x="46.9" y="156.5">16V</text>
<text x="50.5" y="166.9">ZENER</text>
<text x="55" y="163.5">D2</text>
<text x="74.9" y="163">C3</text>
<text x="187" y="166.9">WLED+</text>
<text x="50.5" y="169.7">DIODE</text>
<text x="74.9" y="168.1">25V</text>
<text x="151.9" y="171.5">C4</text>
<text x="151.9" y="177">50V</text>
<text x="186.8" y="176">WLED-</text>
<text x="21.5" y="187.7">EN</text>
<text x="19.2" y="201.4">GND</text>
<text x="125.2" y="198.1">R1</text>
</g>
<g font-size="2.5" fill="#231f20">
<text x="92.8" y="59.1">IN</text>
<text x="94.9" y="54.1">2</text>
<text x="104.6" y="59.1">SW</text>
<text x="107.6" y="54.1">8</text>
<text x="82" y="71.2">4</text>
<text x="85.7" y="73">EN</text>
<text x="116.9" y="77.2">6</text>
<text x="82" y="78.5">1</text>
<text x="86.1" y="81">GND</text>
<text x="110.7" y="79">FB</text>
</g>
<g font-size="2.4" fill="#231f20">
<text x="89.4" y="169.4">2</text>
<text x="101.7" y="169.4">8</text>
<text x="87.3" y="174.2">IN</text>
<text x="98.8" y="174.2">SW</text>
<text x="76.8" y="186">4</text>
<text x="80.4" y="187.7">EN</text>
<text x="110.8" y="191.8">6</text>
<text x="104.7" y="193.5">FB</text>
<text x="92.1" y="199.1">GND</text>
<text x="95.9" y="203.5">1</text>
</g>
</svg>
